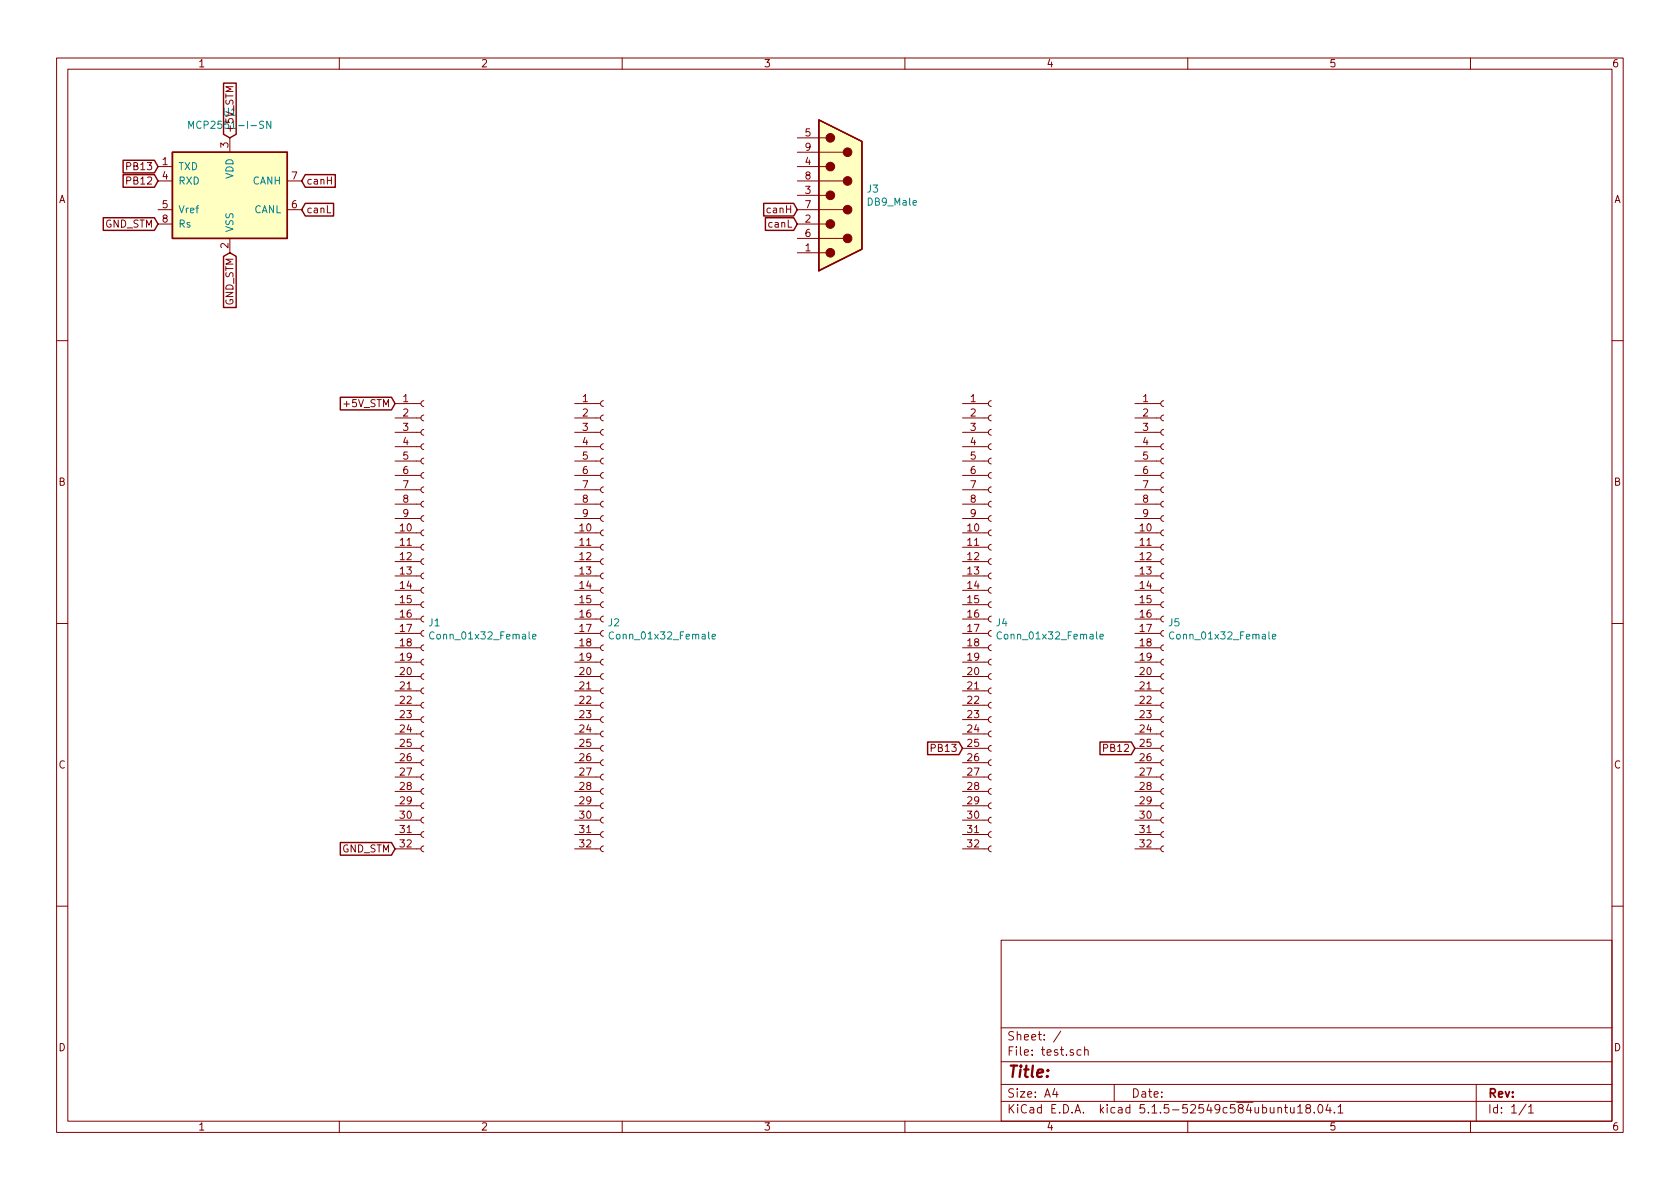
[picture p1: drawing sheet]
<svg xmlns="http://www.w3.org/2000/svg" width="297mm" height="210mm" viewBox="0 0 297 210" stroke-linecap="round" stroke-linejoin="round" font-family="sans-serif">
<g fill="none" stroke="#840000" stroke-width=".18">
<path d="M10 10.3h277v189.9h-277zM12 12.2h273v186.1h-273zM60 10.3v1.9M110 10.3v1.9M160 10.3v1.9M210 10.3v1.9M260 10.3v1.9M27.9 29.5h2.6M27.9 32h2.6M27.9 37.1h2.6M27.9 39.6h2.6M40.6 24.4v2.5"/>
<path d="M50.8 32h2.5M50.8 37.1h2.5M141 29.5h5M141 32h8.1M141 37.1h8.1M141 39.6h5M141 34.5h5M141 26.9h8.1M141 24.4h5M40.6 42.2v2.5M141 44.7h5M141 42.2h8.1"/>
<path d="M10 60.2h2M69.8 79h4.6M69.8 76.4h4.6M69.8 73.9h4.6M69.8 71.4h4.6M74.9 78.5l-.3 .1-.2 .3 .1 .4 .4 .2M74.9 75.9l-.3 .1-.2 .4 .1 .4 .4 .2M74.9 73.4l-.3 .1-.2 .3 .1 .4 .4 .2M74.9 70.9l-.3 .1-.2 .3 .1 .4 .4 .2M101.6 79h4.6M101.6 76.4h4.6M101.6 73.9h4.6"/>
<path d="M101.6 71.4h4.6M106.7 78.5l-.3 .1-.2 .3 .1 .4 .4 .2M106.7 75.9l-.3 .1-.2 .4 .1 .4 .4 .2M106.7 73.4l-.3 .1-.2 .3 .1 .4 .4 .2M106.7 70.9l-.3 .1-.2 .3 .1 .4 .4 .2M170.2 79h4.6M170.2 76.4h4.6M170.2 73.9h4.6M170.2 71.4h4.6M175.3 78.5l-.3 .1-.2 .3 .1 .4 .4 .2M175.3 75.9l-.3 .1-.2 .4 .1 .4 .4 .2M175.3 73.4l-.3 .1-.2 .3 .1 .4 .4 .2"/>
<path d="M175.3 70.9l-.3 .1-.2 .3 .1 .4 .4 .2M200.7 79h4.5M200.7 76.4h4.5M200.7 73.9h4.5M200.7 71.4h4.5M205.7 78.5l-.3 .1-.2 .3 .1 .4 .4 .2M205.7 75.9l-.3 .1-.2 .4 .1 .4 .4 .2M205.7 73.4l-.3 .1-.2 .3 .1 .4 .4 .2M205.7 70.9l-.3 .1-.2 .3 .1 .4 .4 .2M285 60.2h2M69.8 99.3h4.6M69.8 96.8h4.6"/>
<path d="M69.8 94.2h4.6M69.8 91.7h4.6M69.8 89.1h4.6M69.8 86.6h4.6M69.8 84.1h4.6M69.8 81.5h4.6M74.9 98.8l-.3 .1-.2 .3 .1 .4 .4 .2M74.9 96.3l-.3 .1-.2 .3 .1 .4 .4 .2M74.9 93.7l-.3 .1-.2 .4 .1 .3 .4 .2M74.9 91.2l-.3 .1-.2 .3 .1 .4 .4 .2M74.9 88.6l-.3 .1-.2 .4 .1 .4 .4 .2M74.9 86.1l-.3 .1-.2 .3 .1 .4 .4 .2"/>
<path d="M74.9 83.6l-.3 .1-.2 .3 .1 .4 .4 .2M74.9 81l-.3 .1-.2 .4 .1 .3 .4 .2M101.6 99.3h4.6M101.6 96.8h4.6M101.6 94.2h4.6M101.6 91.7h4.6M101.6 89.1h4.6M101.6 86.6h4.6M101.6 84.1h4.6M101.6 81.5h4.6M106.7 98.8l-.3 .1-.2 .3 .1 .4 .4 .2M106.7 96.3l-.3 .1-.2 .3 .1 .4 .4 .2"/>
<path d="M106.7 93.7l-.3 .1-.2 .4 .1 .3 .4 .2M106.7 91.2l-.3 .1-.2 .3 .1 .4 .4 .2M106.7 88.6l-.3 .1-.2 .4 .1 .4 .4 .2M106.7 86.1l-.3 .1-.2 .3 .1 .4 .4 .2M106.7 83.6l-.3 .1-.2 .3 .1 .4 .4 .2M106.7 81l-.3 .1-.2 .4 .1 .3 .4 .2M170.2 99.3h4.6M170.2 96.8h4.6M170.2 94.2h4.6M170.2 91.7h4.6M170.2 89.1h4.6M170.2 86.6h4.6"/>
<path d="M170.2 84.1h4.6M170.2 81.5h4.6M175.3 98.8l-.3 .1-.2 .3 .1 .4 .4 .2M175.3 96.3l-.3 .1-.2 .3 .1 .4 .4 .2M175.3 93.7l-.3 .1-.2 .4 .1 .3 .4 .2M175.3 91.2l-.3 .1-.2 .3 .1 .4 .4 .2M175.3 88.6l-.3 .1-.2 .4 .1 .4 .4 .2M175.3 86.1l-.3 .1-.2 .3 .1 .4 .4 .2M175.3 83.6l-.3 .1-.2 .3 .1 .4 .4 .2M175.3 81l-.3 .1-.2 .4 .1 .3 .4 .2M200.7 99.3h4.5M200.7 96.8h4.5"/>
<path d="M200.7 94.2h4.5M200.7 91.7h4.5M200.7 89.1h4.5M200.7 86.6h4.5M200.7 84.1h4.5M200.7 81.5h4.5M205.7 98.8l-.3 .1-.2 .3 .1 .4 .4 .2M205.7 96.3l-.3 .1-.2 .3 .1 .4 .4 .2M205.7 93.7l-.3 .1-.2 .4 .1 .3 .4 .2M205.7 91.2l-.3 .1-.2 .3 .1 .4 .4 .2M205.7 88.6l-.3 .1-.2 .4 .1 .4 .4 .2M205.7 86.1l-.3 .1-.2 .3 .1 .4 .4 .2"/>
<path d="M205.7 83.6l-.3 .1-.2 .3 .1 .4 .4 .2M205.7 81l-.3 .1-.2 .4 .1 .3 .4 .2M10 110.3h2M69.8 119.6h4.6M69.8 117.1h4.6M69.8 114.5h4.6M69.8 112h4.6M69.8 109.5h4.6M69.8 106.9h4.6M69.8 104.4h4.6M69.8 101.8h4.6M74.9 119.1l-.3 .1-.2 .4 .1 .3 .4 .2"/>
<path d="M74.9 116.6l-.3 .1-.2 .3 .1 .4 .4 .2M74.9 114l-.3 .1-.2 .4 .1 .4 .4 .2M74.9 111.5l-.3 .1-.2 .3 .1 .4 .4 .2M74.9 109l-.3 .1-.2 .3 .1 .4 .4 .2M74.9 106.4l-.3 .1-.2 .4 .1 .3 .4 .2M74.9 103.9l-.3 .1-.2 .3 .1 .4 .4 .2M74.9 101.3l-.3 .1-.2 .4 .1 .4 .4 .2M101.6 119.6h4.6M101.6 117.1h4.6M101.6 114.5h4.6M101.6 112h4.6M101.6 109.5h4.6"/>
<path d="M101.6 106.9h4.6M101.6 104.4h4.6M101.6 101.8h4.6M106.7 119.1l-.3 .1-.2 .4 .1 .3 .4 .2M106.7 116.6l-.3 .1-.2 .3 .1 .4 .4 .2M106.7 114l-.3 .1-.2 .4 .1 .4 .4 .2M106.7 111.5l-.3 .1-.2 .3 .1 .4 .4 .2M106.7 109l-.3 .1-.2 .3 .1 .4 .4 .2M106.7 106.4l-.3 .1-.2 .4 .1 .3 .4 .2M106.7 103.9l-.3 .1-.2 .3 .1 .4 .4 .2M106.7 101.3l-.3 .1-.2 .4 .1 .4 .4 .2M170.2 119.6h4.6"/>
<path d="M170.2 117.1h4.6M170.2 114.5h4.6M170.2 112h4.6M170.2 109.5h4.6M170.2 106.9h4.6M170.2 104.4h4.6M170.2 101.8h4.6M175.3 119.1l-.3 .1-.2 .4 .1 .3 .4 .2M175.3 116.6l-.3 .1-.2 .3 .1 .4 .4 .2M175.3 114l-.3 .1-.2 .4 .1 .4 .4 .2M175.3 111.5l-.3 .1-.2 .3 .1 .4 .4 .2M175.3 109l-.3 .1-.2 .3 .1 .4 .4 .2"/>
<path d="M175.3 106.4l-.3 .1-.2 .4 .1 .3 .4 .2M175.3 103.9l-.3 .1-.2 .3 .1 .4 .4 .2M175.3 101.3l-.3 .1-.2 .4 .1 .4 .4 .2M200.7 119.6h4.5M200.7 117.1h4.5M200.7 114.5h4.5M200.7 112h4.5M200.7 109.5h4.5M200.7 106.9h4.5M200.7 104.4h4.5M200.7 101.8h4.5M205.7 119.1l-.3 .1-.2 .4 .1 .3 .4 .2"/>
<path d="M205.7 116.6l-.3 .1-.2 .3 .1 .4 .4 .2M205.7 114l-.3 .1-.2 .4 .1 .4 .4 .2M205.7 111.5l-.3 .1-.2 .3 .1 .4 .4 .2M205.7 109l-.3 .1-.2 .3 .1 .4 .4 .2M205.7 106.4l-.3 .1-.2 .4 .1 .3 .4 .2M205.7 103.9l-.3 .1-.2 .3 .1 .4 .4 .2M205.7 101.3l-.3 .1-.2 .4 .1 .4 .4 .2M285 110.3h2M69.8 139.9h4.6M69.8 137.4h4.6M69.8 134.9h4.6M69.8 132.3h4.6"/>
<path d="M69.8 129.8h4.6M69.8 127.2h4.6M69.8 124.7h4.6M69.8 122.2h4.6M74.9 139.4l-.3 .1-.2 .4 .1 .4 .4 .2M74.9 136.9l-.3 .1-.2 .3 .1 .4 .4 .2M74.9 134.4l-.3 .1-.2 .3 .1 .4 .4 .2M74.9 131.8l-.3 .1-.2 .4 .1 .3 .4 .2M74.9 129.3l-.3 .1-.2 .3 .1 .4 .4 .2M74.9 126.7l-.3 .1-.2 .4 .1 .4 .4 .2M74.9 124.2l-.3 .1-.2 .3 .1 .4 .4 .2M74.9 121.7l-.3 .1-.2 .3 .1 .4 .4 .2"/>
<path d="M101.6 139.9h4.6M101.6 137.4h4.6M101.6 134.9h4.6M101.6 132.3h4.6M101.6 129.8h4.6M101.6 127.2h4.6M101.6 124.7h4.6M101.6 122.2h4.6M106.7 139.4l-.3 .1-.2 .4 .1 .4 .4 .2M106.7 136.9l-.3 .1-.2 .3 .1 .4 .4 .2M106.7 134.4l-.3 .1-.2 .3 .1 .4 .4 .2M106.7 131.8l-.3 .1-.2 .4 .1 .3 .4 .2"/>
<path d="M106.7 129.3l-.3 .1-.2 .3 .1 .4 .4 .2M106.7 126.7l-.3 .1-.2 .4 .1 .4 .4 .2M106.7 124.2l-.3 .1-.2 .3 .1 .4 .4 .2M106.7 121.7l-.3 .1-.2 .3 .1 .4 .4 .2M170.2 139.9h4.6M170.2 137.4h4.6M170.2 134.9h4.6M170.2 132.3h4.6M170.2 129.8h4.6M170.2 127.2h4.6M170.2 124.7h4.6M170.2 122.2h4.6"/>
<path d="M175.3 139.4l-.3 .1-.2 .4 .1 .4 .4 .2M175.3 136.9l-.3 .1-.2 .3 .1 .4 .4 .2M175.3 134.4l-.3 .1-.2 .3 .1 .4 .4 .2M175.3 131.8l-.3 .1-.2 .4 .1 .3 .4 .2M175.3 129.3l-.3 .1-.2 .3 .1 .4 .4 .2M175.3 126.7l-.3 .1-.2 .4 .1 .4 .4 .2M175.3 124.2l-.3 .1-.2 .3 .1 .4 .4 .2M175.3 121.7l-.3 .1-.2 .3 .1 .4 .4 .2M200.7 139.9h4.5M200.7 137.4h4.5M200.7 134.9h4.5M200.7 132.3h4.5"/>
<path d="M200.7 129.8h4.5M200.7 127.2h4.5M200.7 124.7h4.5M200.7 122.2h4.5M205.7 139.4l-.3 .1-.2 .4 .1 .4 .4 .2M205.7 136.9l-.3 .1-.2 .3 .1 .4 .4 .2M205.7 134.4l-.3 .1-.2 .3 .1 .4 .4 .2M205.7 131.8l-.3 .1-.2 .4 .1 .3 .4 .2M205.7 129.3l-.3 .1-.2 .3 .1 .4 .4 .2M205.7 126.7l-.3 .1-.2 .4 .1 .4 .4 .2M205.7 124.2l-.3 .1-.2 .3 .1 .4 .4 .2M205.7 121.7l-.3 .1-.2 .3 .1 .4 .4 .2"/>
<path d="M69.8 150.1h4.6M69.8 147.6h4.6M69.8 145h4.6M69.8 142.5h4.6M74.9 149.6l-.3 .1-.2 .3 .1 .4 .4 .2M74.9 147.1l-.3 .1-.2 .3 .1 .4 .4 .2M74.9 144.5l-.3 .1-.2 .4 .1 .3 .4 .2M74.9 142l-.3 .1-.2 .3 .1 .4 .4 .2M101.6 150.1h4.6M101.6 147.6h4.6M101.6 145h4.6M101.6 142.5h4.6"/>
<path d="M106.7 149.6l-.3 .1-.2 .3 .1 .4 .4 .2M106.7 147.1l-.3 .1-.2 .3 .1 .4 .4 .2M106.7 144.5l-.3 .1-.2 .4 .1 .3 .4 .2M106.7 142l-.3 .1-.2 .3 .1 .4 .4 .2M170.2 150.1h4.6M170.2 147.6h4.6M170.2 145h4.6M170.2 142.5h4.6M175.3 149.6l-.3 .1-.2 .3 .1 .4 .4 .2M175.3 147.1l-.3 .1-.2 .3 .1 .4 .4 .2M175.3 144.5l-.3 .1-.2 .4 .1 .3 .4 .2M175.3 142l-.3 .1-.2 .3 .1 .4 .4 .2"/>
<path d="M200.7 150.1h4.5M200.7 147.6h4.5M200.7 145h4.5M200.7 142.5h4.5M205.7 149.6l-.3 .1-.2 .3 .1 .4 .4 .2M205.7 147.1l-.3 .1-.2 .3 .1 .4 .4 .2M205.7 144.5l-.3 .1-.2 .4 .1 .3 .4 .2M205.7 142l-.3 .1-.2 .3 .1 .4 .4 .2M10 160.2h2M177 166.3h108v32h-108zM285 160.2h2M60 198.3v1.9"/>
<path d="M110 198.3v1.9M160 198.3v1.9M177 194.8h108M177 191.8h108M177 187.8h108M177 181.8h108M186.5 192.5l-.4 1h1M186.8 193v1M187.6 182.3l-1.3 2M191.1 185.7l-.4-.1-.3 .3 .1 .6 .2 .1 .4-.1M191.8 185.7l.2-.1 .3 .1 .1 .9M191.8 185.1v1.5"/>
<path d="M197 191.8v3M210 198.3v1.9M226 196l.2-.2 .3 .1 .1 .9M227.1 195.8h.6M227.3 195.3v1.3l.4 .2M228.2 195.8v.9l.4 .1 .2-.1M228.8 195.8v1M229.4 195.8l.5-.5v1.5M229.4 196.8h.9M231.2 196l-.3-.2v-.3a.48 .48 0 0 1 .7-.1l.1 .2-.1 .3-.6 .1-.1 .3v.4l.3 .1 .4-.1 .1-.2v-.2l-.3-.3M232.4 196.7v.1M233.1 195.5l.3-.2a.8 .8 0 0 1 .5 .8 .8 .8 0 0 1-.5 .7l-.3-.1-.1-.4z"/>
<path d="M234.8 195.2l-.4 1.1h1M235.2 195.8v1M235.9 196.7v.1M236.6 195.8l.4-.5v1.5M236.6 196.8h.8M260 198.3v1.9M261 191.8v6.5M269.8 195.2l-1.2 2M270.3 195.8l.4-.5v1.5M270.3 196.8h.8"/>
</g>
<path d="M33.4 22.7v-1.3l.4 .9 .4-.9v1.3M47.9 21.4v1.3l-.7-1.3v1.3M76.7 111.9a.6 .6 0 0 0-.8 .4 .6 .6 0 0 0 .6 .7l.2-.1M94.2 112.6l.6-.1-.1-.3h-.4l-.1 .1v.6h.5M108.5 111.9a.6 .6 0 0 0-.8 .4 .6 .6 0 0 0 .6 .7l.2-.1M125.9 112.6l.6-.1-.1-.3h-.3l-.2 .1 .1 .6h.4M177.1 111.9a.6 .6 0 0 0-.9 .4 .6 .6 0 0 0 .6 .7l.3-.1M194.5 112.6l.6-.1-.1-.3h-.3l-.2 .1v.6h.5M207.5 111.9a.6 .6 0 0 0-.8 .4 .6 .6 0 0 0 .6 .7l.2-.1M225 112.6l.6-.1-.1-.3h-.4l-.1 .1v.6h.5" fill="none" stroke="#008484" stroke-width=".18"/>
<g fill="#ffffc2" stroke="#ffffc2" stroke-width=".18">
<path d="M30.5 26.9h20.3v15.3h-20.3z"/>
<path d="M144.8 21.2l7.6 3.8v19.1l-7.6 3.8z"/>
</g>
<g fill="none" stroke="#840000" stroke-width=".25">
<path d="M39.5 14.7h2.3v9l-1.2 .7-1.1-.7zM18.3 38.5h9l.6 1.1-.6 1.1h-9zM21.8 30.9h5.5l.6 1.1-.6 1.1h-5.5zM21.8 28.3h5.5l.6 1.2-.6 1.1h-5.5zM30.5 26.9h20.3v15.3h-20.3zM54 30.9h5.3v2.2h-5.3l-.7-1.1zM54 36h5v2.2h-5l-.7-1.1zM135 36h5.3l.7 1.1-.7 1.1h-5.3zM135.3 38.5h5l.7 1.1-.7 1.1h-5zM144.8 21.2l7.6 3.8v19.1l-7.6 3.8zM39.5 45.3l1.1-.6 1.2 .6v9.1h-2.3zM60.2 70.3h9l.6 1.1-.6 1.1h-9z"/>
<path d="M164 131.2h5.5l.7 1.1-.7 1.1h-5.5zM194.5 131.2h5.5l.7 1.1-.7 1.1h-5.5zM60.2 149h9l.6 1.1-.6 1.1h-9z"/>
</g>
<g fill="#840000" stroke="#840000" stroke-width=".18">
<circle cx="146.8" cy="44.7" r=".76"/>
<circle cx="146.8" cy="39.6" r=".76"/>
<circle cx="146.8" cy="34.5" r=".76"/>
<circle cx="146.8" cy="29.5" r=".76"/>
<circle cx="146.8" cy="24.4" r=".76"/>
<circle cx="149.9" cy="42.2" r=".76"/>
<circle cx="149.9" cy="37.1" r=".76"/>
<circle cx="149.9" cy="32" r=".76"/>
<circle cx="149.9" cy="26.9" r=".76"/>
</g>
<text font-size="2.8" fill="#840000" x="178" y="190.5">Title:</text>
<g font-size="2.1" fill="#840000">
<text x="178" y="184">Sheet: /</text>
<text x="178" y="186.7">File: test.sch</text>
<text x="178" y="196.9">KiCad E.D.A. kicad 5.1.5-52549c584ubuntu18.04.1</text>
<text x="178" y="194.1">Size: A4</text>
<text x="200" y="194.1">Date:</text>
<text x="263" y="194.1">Rev:</text>
<text x="263" y="196.9">Id: 1/1</text>
</g>
<g font-size="1.8" fill="#840000">
<text x="35" y="11.9">1</text>
<text x="85" y="11.9">2</text>
<text x="135" y="11.9">3</text>
<text x="185" y="11.9">4</text>
<text x="235" y="11.9">5</text>
<text x="285" y="11.9">6</text>
<text x="39.5" y="20.5">U1</text>
<text x="41.3" y="23.6" transform="rotate(-90 41.3 23.6)">+5V_STM</text>
<text x="28.7" y="29.2">1</text>
<text x="40.4" y="26.1" transform="rotate(-90 40.4 26.1)">3</text>
<text x="142.4" y="29.2">4</text>
<text x="142.4" y="24.1">5</text>
<text x="142.4" y="26.7">9</text>
<text x="10.4" y="35.9">A</text>
<text x="22.7" y="32.6">PB12</text>
<text x="22.7" y="30.1">PB13</text>
<text x="28.7" y="31.7">4</text>
<text x="51.6" y="31.7">7</text>
<text x="54.1" y="32.6">canH</text>
<text x="142.4" y="34.3">3</text>
<text x="142.4" y="31.7">8</text>
<text x="285.4" y="35.9">A</text>
<text x="18.5" y="40.3">GND_STM</text>
<text x="28.7" y="36.8">5</text>
<text x="28.7" y="39.4">8</text>
<text x="51.6" y="36.8">6</text>
<text x="54.1" y="37.7">canL</text>
<text x="135.9" y="37.7">canH</text>
<text x="136" y="40.3">canL</text>
<text x="142.4" y="39.4">2</text>
<text x="142.4" y="41.9">6</text>
<text x="142.4" y="36.8">7</text>
<text x="40.4" y="43.9" transform="rotate(-90 40.4 43.9)">2</text>
<text x="142.4" y="44.4">1</text>
<text x="41.3" y="54.1" transform="rotate(-90 41.3 54.1)">GND_STM</text>
<text x="71.3" y="71.1">1</text>
<text x="103" y="71.1">1</text>
<text x="171.6" y="71.1">1</text>
<text x="202.1" y="71.1">1</text>
<text x="61.1" y="72">+5V_STM</text>
<text x="71.3" y="73.7">2</text>
<text x="71.3" y="76.2">3</text>
<text x="103" y="73.7">2</text>
<text x="103" y="76.2">3</text>
<text x="171.6" y="73.7">2</text>
<text x="171.6" y="76.2">3</text>
<text x="202.1" y="73.7">2</text>
<text x="202.1" y="76.2">3</text>
<text x="71.3" y="78.7">4</text>
<text x="71.3" y="81.3">5</text>
<text x="71.3" y="83.8">6</text>
<text x="103" y="78.7">4</text>
<text x="103" y="81.3">5</text>
<text x="103" y="83.8">6</text>
<text x="171.6" y="78.7">4</text>
<text x="171.6" y="81.3">5</text>
<text x="171.6" y="83.8">6</text>
<text x="202.1" y="78.7">4</text>
<text x="202.1" y="81.3">5</text>
<text x="202.1" y="83.8">6</text>
<text x="10.4" y="85.9">B</text>
<text x="71.3" y="86.4">7</text>
<text x="71.3" y="88.9">8</text>
<text x="103" y="86.4">7</text>
<text x="103" y="88.9">8</text>
<text x="171.6" y="86.4">7</text>
<text x="171.6" y="88.9">8</text>
<text x="202.1" y="86.4">7</text>
<text x="202.1" y="88.9">8</text>
<text x="285.4" y="85.9">B</text>
<text x="70.8" y="94">10</text>
<text x="71.3" y="91.4">9</text>
<text x="102.5" y="94">10</text>
<text x="103" y="91.4">9</text>
<text x="171.1" y="94">10</text>
<text x="171.6" y="91.4">9</text>
<text x="201.6" y="94">10</text>
<text x="202.1" y="91.4">9</text>
<text x="70.8" y="96.5">11</text>
<text x="70.8" y="99.1">12</text>
<text x="70.8" y="101.6">13</text>
<text x="102.5" y="96.5">11</text>
<text x="102.5" y="99.1">12</text>
<text x="102.5" y="101.6">13</text>
<text x="171.1" y="96.5">11</text>
<text x="171.1" y="99.1">12</text>
<text x="171.1" y="101.6">13</text>
<text x="201.6" y="96.5">11</text>
<text x="201.6" y="99.1">12</text>
<text x="201.6" y="101.6">13</text>
<text x="70.8" y="104.1">14</text>
<text x="70.8" y="106.7">15</text>
<text x="102.5" y="104.1">14</text>
<text x="102.5" y="106.7">15</text>
<text x="171.1" y="104.1">14</text>
<text x="171.1" y="106.7">15</text>
<text x="201.6" y="104.1">14</text>
<text x="201.6" y="106.7">15</text>
<text x="70.8" y="109.2">16</text>
<text x="70.8" y="111.8">17</text>
<text x="102.5" y="109.2">16</text>
<text x="102.5" y="111.8">17</text>
<text x="171.1" y="109.2">16</text>
<text x="171.1" y="111.8">17</text>
<text x="201.6" y="109.2">16</text>
<text x="201.6" y="111.8">17</text>
<text x="70.8" y="114.3">18</text>
<text x="70.8" y="116.8">19</text>
<text x="70.8" y="119.4">20</text>
<text x="102.5" y="114.3">18</text>
<text x="102.5" y="116.8">19</text>
<text x="102.5" y="119.4">20</text>
<text x="171.1" y="114.3">18</text>
<text x="171.1" y="116.8">19</text>
<text x="171.1" y="119.4">20</text>
<text x="201.6" y="114.3">18</text>
<text x="201.6" y="116.8">19</text>
<text x="201.6" y="119.4">20</text>
<text x="70.8" y="121.9">21</text>
<text x="70.8" y="124.5">22</text>
<text x="102.5" y="121.9">21</text>
<text x="102.5" y="124.5">22</text>
<text x="171.1" y="121.9">21</text>
<text x="171.1" y="124.5">22</text>
<text x="201.6" y="121.9">21</text>
<text x="201.6" y="124.5">22</text>
<text x="70.8" y="127">23</text>
<text x="70.8" y="129.5">24</text>
<text x="102.5" y="127">23</text>
<text x="102.5" y="129.5">24</text>
<text x="171.1" y="127">23</text>
<text x="171.1" y="129.5">24</text>
<text x="201.6" y="127">23</text>
<text x="201.6" y="129.5">24</text>
<text x="10.4" y="135.9">C</text>
<text x="70.8" y="132.1">25</text>
<text x="70.8" y="134.6">26</text>
<text x="70.8" y="137.2">27</text>
<text x="102.5" y="132.1">25</text>
<text x="102.5" y="134.6">26</text>
<text x="102.5" y="137.2">27</text>
<text x="165" y="133">PB13</text>
<text x="171.1" y="132.1">25</text>
<text x="171.1" y="134.6">26</text>
<text x="171.1" y="137.2">27</text>
<text x="195.5" y="133">PB12</text>
<text x="201.6" y="132.1">25</text>
<text x="201.6" y="134.6">26</text>
<text x="201.6" y="137.2">27</text>
<text x="285.4" y="135.9">C</text>
<text x="70.8" y="139.7">28</text>
<text x="70.8" y="142.2">29</text>
<text x="102.5" y="139.7">28</text>
<text x="102.5" y="142.2">29</text>
<text x="171.1" y="139.7">28</text>
<text x="171.1" y="142.2">29</text>
<text x="201.6" y="139.7">28</text>
<text x="201.6" y="142.2">29</text>
<text x="70.8" y="144.8">30</text>
<text x="70.8" y="147.3">31</text>
<text x="70.8" y="149.9">32</text>
<text x="102.5" y="144.8">30</text>
<text x="102.5" y="147.3">31</text>
<text x="102.5" y="149.9">32</text>
<text x="171.1" y="144.8">30</text>
<text x="171.1" y="147.3">31</text>
<text x="171.1" y="149.9">32</text>
<text x="201.6" y="144.8">30</text>
<text x="201.6" y="147.3">31</text>
<text x="201.6" y="149.9">32</text>
<text x="60.4" y="150.7">GND_STM</text>
<text x="10.4" y="185.9">D</text>
<text x="285.4" y="185.9">D</text>
<text x="35" y="199.9">1</text>
<text x="85" y="199.9">2</text>
<text x="135" y="199.9">3</text>
<text x="185" y="199.9">4</text>
<text x="235" y="199.9">5</text>
<text x="285" y="199.9">6</text>
</g>
<g font-size="1.8" fill="#008484">
<text x="34.6" y="22.8">MCP2551-I-SN</text>
<text x="31.5" y="30.1">TXD</text>
<text x="31.5" y="32.6">RXD</text>
<text x="41.3" y="31.7" transform="rotate(-90 41.3 31.7)">VDD</text>
<text x="44.7" y="32.6">CANH</text>
<text x="153.4" y="34.1">J3</text>
<text x="31.5" y="37.7">Vref</text>
<text x="31.5" y="40.3">Rs</text>
<text x="41.3" y="41.1" transform="rotate(-90 41.3 41.1)">VSS</text>
<text x="44.9" y="37.7">CANL</text>
<text x="153.5" y="36.4">DB9_Male</text>
<text x="75.8" y="110.8">J1</text>
<text x="76.6" y="113.1">Conn_01x32_Female</text>
<text x="107.6" y="110.8">J2</text>
<text x="108.4" y="113.1">Conn_01x32_Female</text>
<text x="176.2" y="110.8">J4</text>
<text x="177" y="113.1">Conn_01x32_Female</text>
<text x="206.7" y="110.8">J5</text>
<text x="207.4" y="113.1">Conn_01x32_Female</text>
</g>
</svg>
